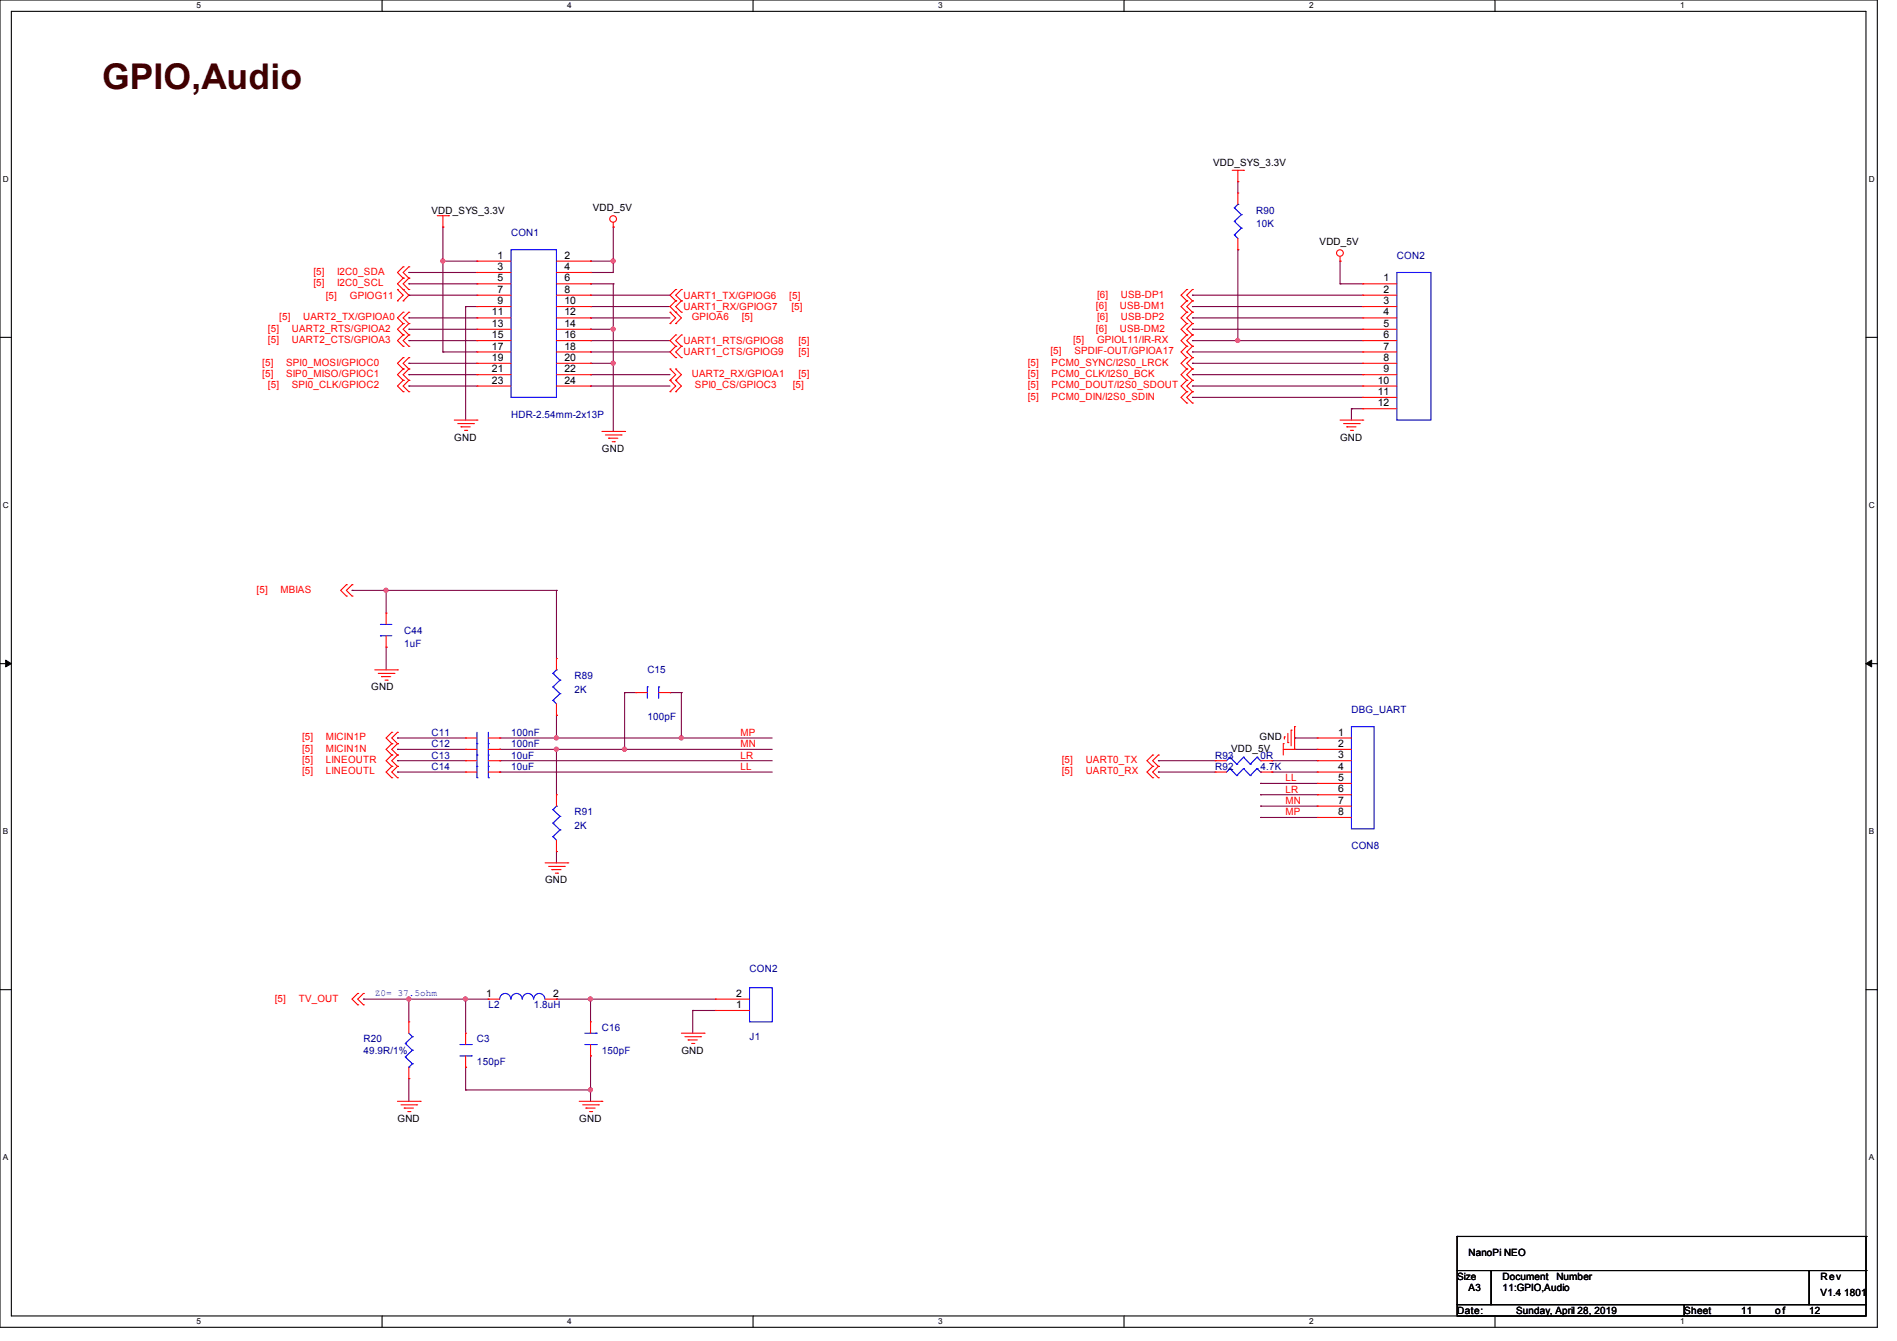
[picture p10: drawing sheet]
<svg xmlns="http://www.w3.org/2000/svg" width="297mm" height="210mm" viewBox="0 0 297 210" stroke-linecap="round" stroke-linejoin="round" font-family="sans-serif">
<path d="M0 0h293.9v207.9h-293.9zM1.8 1.8h290.3v204.3h-290.3z" fill="none" stroke="#000" stroke-width=".17"/>
<g fill="#fff">
<path d="M30.8 .2h.7v1.4h-.7z"/>
<path d="M30.8 206.2h.7v1.4h-.7z"/>
</g>
<path d="M59.8 0v1.8M59.8 206.1v1.8" fill="none" stroke="#000" stroke-width=".17"/>
<g fill="#fff">
<path d="M88.8 .2h.7v1.4h-.7z"/>
<path d="M88.8 206.2h.7v1.4h-.7z"/>
</g>
<path d="M117.9 0v1.8M117.9 206.1v1.8" fill="none" stroke="#000" stroke-width=".17"/>
<g fill="#fff">
<path d="M146.9 .2h.7v1.4h-.7z"/>
<path d="M146.9 206.2h.7v1.4h-.7z"/>
</g>
<path d="M176 0v1.8M176 206.1v1.8" fill="none" stroke="#000" stroke-width=".17"/>
<g fill="#fff">
<path d="M205 .2h.7v1.4h-.7z"/>
<path d="M205 206.2h.7v1.4h-.7z"/>
</g>
<path d="M234.1 0v1.8M234.1 206.1v1.8" fill="none" stroke="#000" stroke-width=".17"/>
<g fill="#fff">
<path d="M263.1 .2h.6v1.4h-.6z"/>
<path d="M263.1 206.2h.6v1.4h-.6z"/>
<path d="M.5 27.3h.9v1.4h-.9z"/>
<path d="M292.6 27.3h.9v1.4h-.9z"/>
<path d="M.5 78.4h.9v1.4h-.9z"/>
<path d="M292.6 78.4h.9v1.4h-.9z"/>
</g>
<path d="M0 52.8h1.8M292.1 52.8h1.8" fill="none" stroke="#000" stroke-width=".17"/>
<g fill="#fff">
<path d="M.5 129.5h.8v1.4h-.8z"/>
<path d="M292.6 129.5h.8v1.4h-.8z"/>
</g>
<path d="M0 103.9h1.8M292.1 103.9h1.8" fill="none" stroke="#000" stroke-width=".17"/>
<path d="M.9 103.4l.9 .5-.9 .5zM292.1 103.9l.9-.5v1z" fill="#000" stroke="#000" stroke-width=".16"/>
<g fill="#fff">
<path d="M.5 180.5h.8v1.4h-.8z"/>
<path d="M292.6 180.5h.8v1.4h-.8z"/>
</g>
<g fill="none" stroke="#000" stroke-width=".17">
<path d="M0 155h1.8M292.1 155h1.8M228.1 199h5.4v5.3h-5.4zM228.1 193.6h.1M228.1 193.6v5.4M228.1 193.6h64M233.5 199h49.8v5.3h-49.8zM283.3 199h8.8v5.3h-8.8zM292.1 193.6h.1M292.1 199h.1M292.1 193.6v5.4M228.1 204.3h35.6v1.8h-35.6z"/>
<path d="M263.7 204.3h28.4v1.8h-28.4z"/>
</g>
<g fill="none" stroke="#800040" stroke-width=".17">
<path d="M69.3 35.6h.1M69.3 35.6v19.5M96 35.6h.1M96 35.6v7.1h-3.5M193.8 39.1h.1M193.8 28.4h.1M193.8 28.4v1.8M193.8 39.1v14.2M64 53.3h.1M64 51.6h.1M64 49.8h.1M64 46.2h.1"/>
<path d="M64 42.7h.1M64 44.4h.1M64 58.7h.1M64 56.9h.1M64 53.3h10.7M64 51.6h10.7M64 49.8h10.7M64 46.2h10.7M64 58.7h10.7M64 42.7h10.7M64 44.4h10.7M64 56.9h10.7"/>
<path d="M69.3 40.9h.1M69.3 55.1h.1M69.3 55.1h5.4M69.3 40.9h5.4M72.9 48h.1M72.9 48h1.8M72.9 48v17.8M92.5 53.3h.1M92.5 49.8h.1M92.5 55.1h.1M92.5 58.7h.1M92.5 40.9h.1"/>
<path d="M92.5 42.7h.1M92.5 48h.1M92.5 46.2h.1M92.5 51.6h.1M92.5 44.4h.1M92.5 56.9h.1M92.5 53.3h12.4M92.5 51.6h3.5M92.5 49.8h12.4M92.5 46.2h12.4M92.5 55.1h12.4M92.5 58.7h12.4"/>
<path d="M92.5 40.9h3.5M92.5 44.4h3.5M92.5 48h12.4M92.5 56.9h3.5M96 40.9h.1M96 44.4h.1M96 56.9h.1M96 51.6h.1M96 44.4v23.2M186.7 51.6h.1M186.7 49.8h.1M186.7 46.2h.1"/>
<path d="M186.7 48h.1M186.7 53.3h.1M186.7 56.9h.1M186.7 58.7h.1M186.7 55.1h.1M186.7 53.3h26.7M186.7 51.6h26.7M186.7 49.8h26.7M186.7 46.2h26.7M186.7 55.1h26.7M186.7 58.7h26.7M186.7 48h26.7"/>
<path d="M186.7 56.9h26.7M193.8 53.3h.1M209.8 44.4h.1M209.8 40.9h.1M209.8 44.4h3.6M209.8 40.9v3.5M64 60.5h.1M64 60.5h10.7M92.5 60.5h.1M92.5 60.5h12.4M186.7 60.5h.1M186.7 62.2h.1"/>
<path d="M186.7 60.5h26.7M186.7 62.2h26.7M211.6 64h.1M211.6 64h1.8M211.6 64v1.8M55.1 92.5h.1M55.1 92.5h32M60.5 92.5h.1M60.5 92.5v3.5M87.1 92.5h.1M87.1 92.5v10.6M60.5 101.3h.1"/>
<path d="M60.5 101.3v3.6M62.2 117.3h.1M62.2 115.6h.1M62.2 119.1h.1M62.2 119.1h10.7M62.2 115.6h10.7M62.2 117.3h10.7M78.2 115.6h.1M78.2 117.3h.1M78.2 119.1h.1M78.2 119.1h42.7M78.2 115.6h42.7"/>
<path d="M78.2 117.3h42.7M87.1 112h.1M87.1 115.6h.1M87.1 117.3h.1M87.1 112v3.6M87.1 117.3v7.2M97.8 117.3h.1M97.8 108.5h.1M97.8 108.5h1.8M97.8 108.5v8.8M104.9 108.5h.1M104.9 108.5h1.8"/>
<path d="M106.7 115.6h.1M106.7 108.5h.1M106.7 108.5v7.1M181.4 119.1h.1M181.4 119.1h8.8M199.1 119.1h.1M199.1 119.1h7.1M202.7 117.3h.1M202.7 115.6h.1M202.7 115.6h3.5M202.7 117.3h3.5M62.2 120.9h.1"/>
<path d="M62.2 120.9h10.7M78.2 120.9h.1M78.2 120.9h42.7M87.1 133.3h.1M87.1 133.3v1.8M181.4 120.9h.1M181.4 120.9h8.8M197.4 122.7h.1M197.4 124.5h.1M197.4 126.2h.1M197.4 128h.1M197.4 122.7h8.8"/>
<path d="M197.4 124.5h8.8M197.4 126.2h8.8M197.4 128h8.8M199.1 120.9h.1M199.1 120.9h7.1M56.9 156.5h.1M56.9 156.5h19.6M64 156.5h.1M64 156.5v3.5M72.9 156.5h.1M72.9 156.5v5.3M87.1 156.5h.1"/>
<path d="M87.1 156.5h24.9M92.5 156.5h.1M92.5 156.5v3.5M108.5 158.2h.1M108.5 158.2v3.6M108.5 158.2h3.5M64 168.9h.1M64 168.9v3.6M72.9 167.1h.1M72.9 170.7h.1M72.9 167.1v3.6M72.9 170.7h19.6"/>
<path d="M92.5 170.7h.1M92.5 165.4h.1M92.5 165.4v7.1"/>
</g>
<g fill="#f0f" stroke="#f0f" stroke-width=".17">
<circle cx="96" cy="40.9" r=".32"/>
<circle cx="69.3" cy="40.9" r=".32"/>
<circle cx="96" cy="56.9" r=".32"/>
<circle cx="96" cy="51.5" r=".32"/>
<circle cx="193.8" cy="53.3" r=".32"/>
<circle cx="106.7" cy="115.5" r=".32"/>
<circle cx="97.8" cy="117.3" r=".32"/>
<circle cx="87.1" cy="115.5" r=".32"/>
<circle cx="87.1" cy="117.3" r=".32"/>
<circle cx="60.4" cy="92.4" r=".32"/>
<circle cx="72.9" cy="156.4" r=".32"/>
<circle cx="92.4" cy="156.4" r=".32"/>
<circle cx="92.4" cy="170.7" r=".32"/>
<circle cx="64" cy="156.4" r=".32"/>
</g>
<g fill="none" stroke="#f00" stroke-width=".17">
<path d="M68.5 33.8h1.7M69.3 35.6h.1M69.3 33.8v1.8M70.2 33.8h.1M96 35.6h.1M96 34.8v.8M192.9 26.7h1.8M193.8 28.4h.1M193.8 39.1h.1M193.8 30.2h.1M193.8 26.7v1.7M193.8 30.2v1.8"/>
<path d="M193.8 37.3v1.8M194.7 26.7h.1M62.2 47.1h.1M62.2 45.3h.1M62.2 45.3l.9 .9-.9 .9M63.1 45.3h.1M63.1 43.6h.1M63.1 41.8h.1M63.1 52.5h.1M63.1 50.7h.1M63.1 54.2h.1M63.1 48.9h.1"/>
<path d="M63.1 57.8h.1M63.1 56h.1M63.1 59.6h.1M63.1 47.1h.1M63.1 43.6l-.9 .8 1.8 1.8-.9 .9M63.1 41.8l-.9 .9 .9 .9M63.1 50.7l-.9 .9 .9 .9M63.1 52.5l-.9 .8 .9 .9M63.1 48.9l-.9 .9 .9 .9M63.1 56l-.9 .9 .9 .9M63.1 57.8l-.9 .9 .9 .9M63.1 59.6l-.9 .9 .9 .8"/>
<path d="M64 45.3h.1M64 43.6h.1M64 41.8h.1M64 52.5h.1M64 50.7h.1M64 54.2h.1M64 48.9h.1M64 57.8h.1M64 56h.1M64 59.6h.1M64 43.6l-.9 .8 .9 .9M64 41.8l-.9 .9 .9 .9"/>
<path d="M64 50.7l-.9 .9 .9 .9M64 52.5l-.9 .8 .9 .9M64 48.9l-.9 .9 .9 .9M64 56l-.9 .9 .9 .9M64 57.8l-.9 .9 .9 .9M64 59.6l-.9 .9 .9 .8M74.7 40.9h.1M74.7 42.7h.1M74.7 44.4h.1M74.7 46.2h.1M74.7 48h.1M74.7 49.8h.1"/>
<path d="M74.7 51.6h.1M74.7 53.3h.1M74.7 55.1h.1M74.7 56.9h.1M74.7 58.7h.1M74.7 40.9h5.3M74.7 42.7h5.3M74.7 44.4h5.3M74.7 46.2h5.3M74.7 48h5.3M74.7 49.8h5.3M74.7 51.6h5.3"/>
<path d="M74.7 53.3h5.3M74.7 55.1h5.3M74.7 56.9h5.3M74.7 58.7h5.3M87.1 40.9h5.4M87.1 42.7h5.4M87.1 44.4h5.4M87.1 46.2h5.4M87.1 48h5.4M87.1 49.8h5.4M87.1 51.6h5.4M87.1 53.3h5.4"/>
<path d="M87.1 55.1h5.4M87.1 56.9h5.4M87.1 58.7h5.4M92.5 40.9h.1M92.5 42.7h.1M92.5 44.4h.1M92.5 46.2h.1M92.5 48h.1M92.5 49.8h.1M92.5 51.6h.1M92.5 53.3h.1M92.5 55.1h.1"/>
<path d="M92.5 56.9h.1M92.5 58.7h.1M104.9 50.7h.1M104.9 48.9h.1M104.9 59.6h.1M104.9 57.8h.1M104.9 48.9l.9 .9-.9 .9M104.9 57.8l.9 .9-.9 .9M104.9 59.6l.9 .9-.9 .8M105.8 50.7h.1M105.8 48.9h.1M105.8 59.6h.1"/>
<path d="M105.8 57.8h.1M105.8 45.3h.1M105.8 47.1h.1M105.8 52.5h.1M105.8 54.2h.1M105.8 56h.1M105.8 47.1l-.9 .9 1.8 1.8-.9 .9M105.8 57.8l.9 .9-.9 .9M105.8 45.3l-.9 .9 .9 .9M105.8 52.5l-.9 .8 .9 .9M105.8 54.2l-.9 .9 .9 .9M105.8 59.6l.9 .9-.9 .8"/>
<path d="M106.7 47.1h.1M106.7 45.3h.1M106.7 48.9h.1M106.7 54.2h.1M106.7 52.5h.1M106.7 56h.1M106.7 45.3l-.9 .9 .9 .9M106.7 47.1l-.9 .9 .9 .9M106.7 52.5l-.9 .8 .9 .9M106.7 54.2l-.9 .9 .9 .9M185.8 54.2h.1M185.8 52.5h.1"/>
<path d="M185.8 45.3h.1M185.8 47.1h.1M185.8 48.9h.1M185.8 50.7h.1M185.8 57.8h.1M185.8 56h.1M185.8 59.6h.1M185.8 52.5l-.9 .8 .9 .9M185.8 45.3l-.9 .9 .9 .9M185.8 47.1l-.9 .9 .9 .9M185.8 50.7l-.9 .9 .9 .9M185.8 48.9l-.9 .9 .9 .9"/>
<path d="M185.8 56l-.9 .9 .9 .9M185.8 57.8l-.9 .9 .9 .9M185.8 59.6l-.9 .9 .9 .8M185.8 54.2l-.9 .9 .9 .9M186.7 54.2h.1M186.7 52.5h.1M186.7 45.3h.1M186.7 47.1h.1M186.7 48.9h.1M186.7 50.7h.1M186.7 57.8h.1M186.7 56h.1"/>
<path d="M186.7 59.6h.1M186.7 52.5l-.9 .8 .9 .9M186.7 45.3l-.9 .9 .9 .9M186.7 47.1l-.9 .9 .9 .9M186.7 50.7l-.9 .9 .9 .9M186.7 48.9l-.9 .9 .9 .9M186.7 56l-.9 .9 .9 .9M186.7 57.8l-.9 .9 .9 .9M186.7 59.6l-.9 .9 .9 .8M186.7 54.2l-.9 .9 .9 .9M209.8 40.9h.1M209.8 40.2v.7"/>
<path d="M213.4 44.4h.1M213.4 46.2h.1M213.4 48h.1M213.4 49.8h.1M213.4 51.6h.1M213.4 53.3h.1M213.4 55.1h.1M213.4 56.9h.1M213.4 58.7h.1M213.4 44.4h5.3M213.4 46.2h5.3M213.4 48h5.3"/>
<path d="M213.4 49.8h5.3M213.4 51.6h5.3M213.4 53.3h5.3M213.4 55.1h5.3M213.4 56.9h5.3M213.4 58.7h5.3M63.1 61.3h.1M64 61.3h.1M71.1 65.8h3.6M71.7 66.3h2.4M72.2 66.8h.1M72.2 66.8h1.4"/>
<path d="M72.7 67.4h.4M73.1 67.4h.1M74.1 66.3h.1M74.7 65.8h.1M74.7 60.5h.1M74.7 60.5h5.3M87.1 60.5h5.4M92.5 60.5h.1M94.2 67.6h3.6M94.8 68.1h2.4M95.3 68.6h.1M95.3 68.6h1.4"/>
<path d="M95.8 69.2h.4M96.2 69.2h.1M97.2 68.1h.1M97.8 67.6h.1M104.9 61.3h.1M105.8 61.3h.1M185.8 61.3h.1M185.8 63.1h.1M185.8 61.3l-.9 .9 .9 .9M186.7 61.3h.1M186.7 63.1h.1M186.7 61.3l-.9 .9 .9 .9"/>
<path d="M209.8 65.8h3.6M210.4 66.3h2.4M210.9 66.8h.1M210.9 66.8h1.4M211.4 67.4h.4M211.8 67.4h.1M212.8 66.3h.1M213.4 65.8h.1M213.4 60.5h.1M213.4 62.2h.1M213.4 64h.1M213.4 60.5h5.3"/>
<path d="M213.4 62.2h5.3M213.4 64h5.3M54.2 93.3h.1M54.2 91.6h.1M54.2 91.6l-.9 .9 .9 .8M55.1 93.3h.1M55.1 91.6h.1M55.1 91.6l-.9 .9 .9 .8M60.5 96h.1M60.5 96v1.8M60.5 99.6v1.7M58.7 104.9h3.5"/>
<path d="M59.2 105.5h2.5M59.7 106h.1M59.7 106h1.5M60.3 106.5h.3M60.5 101.3h.1M60.6 106.5h.1M61.3 116.5h.1M61.3 114.7h.1M61.3 118.2h.1M61.3 114.7l-.8 .9 .8 .9M61.3 116.5l-.8 .8 .8 .9M61.3 118.2l-.8 .9 .8 .9"/>
<path d="M61.7 105.5h.1M62.2 104.9h.1M62.2 116.5h.1M62.2 114.7h.1M62.2 118.2h.1M62.2 114.7l-.9 .9 .9 .9M62.2 116.5l-.9 .8 .9 .9M62.2 118.2l-.9 .9 .9 .9M72.9 119.1h.1M72.9 115.6h.1M72.9 117.3h.1M72.9 117.3h1.8"/>
<path d="M72.9 119.1h1.8M72.9 115.6h1.8M76.5 117.3h1.7M76.5 119.1h1.7M76.5 115.6h1.7M78.2 119.1h.1M78.2 115.6h.1M78.2 117.3h.1M87.1 112h.1M87.1 103.1h.1M87.1 103.1v1.8M87.1 110.2v1.8"/>
<path d="M99.6 108.5h.1M99.6 108.5h1.7M103.1 108.5h1.8M104.9 108.5h.1M180.5 118.2h.1M180.5 118.2l-.9 .9 .9 .9M181.4 118.2h.1M181.4 118.2l-.9 .9 .9 .9M190.2 119.1h.1M190.2 119.1h1.8M197.4 119.1h1.7M199.1 119.1h.1"/>
<path d="M200.9 116.5h.1M200.9 117.3h1.8M200.9 116.5v1.7M201.1 115.4h.1M201.1 115.4v.3M201.6 116.3h.1M201.6 114.9v1.4M202.1 114.3h.1M202.1 114.3v2.5M202.7 117.3h.1M202.7 113.8h.1M202.7 113.8v3.5"/>
<path d="M206.2 115.6h.1M206.2 117.3h.1M206.2 119.1h.1M206.2 117.3h5.4M206.2 119.1h5.4M206.2 115.6h5.4M61.3 121.8h.1M61.3 120h.1M61.3 120l-.8 .9 .8 .9M62.2 121.8h.1M62.2 120h.1M62.2 120l-.9 .9 .9 .9"/>
<path d="M72.9 120.9h.1M72.9 120.9h1.8M76.5 120.9h1.7M78.2 120.9h.1M85.3 135.1h3.6M85.9 135.7h2.4M86.4 136.2h.1M86.4 136.2h1.4M87 136.7h.3M87.1 133.3h.1M87.1 124.5h.1M87.1 124.5v1.7"/>
<path d="M87.1 131.6v1.7M87.3 136.7h.1M88.3 135.7h.1M88.9 135.1h.1M180.5 121.8h.1M180.5 120h.1M180.5 120l-.9 .9 .9 .9M181.4 121.8h.1M181.4 120h.1M181.4 120l-.9 .9 .9 .9M190.2 120.9h.1M190.2 120.9h1.8"/>
<path d="M197.4 120.9h1.7M199.1 120.9h.1M206.2 120.9h.1M206.2 122.7h.1M206.2 124.5h.1M206.2 126.2h.1M206.2 128h.1M206.2 120.9h5.4M206.2 122.7h5.4M206.2 124.5h5.4M206.2 126.2h5.4M206.2 128h5.4"/>
<path d="M56 157.4h.1M56 155.6h.1M56 155.6l-.9 .9 .9 .9M56.9 157.4h.1M56.9 155.6h.1M56.9 155.6l-.9 .9 .9 .9M76.5 156.5h.1M76.5 156.5h1.7M85.3 156.5h1.8M87.1 156.5h.1M112 158.2h.1M112 156.5h.1"/>
<path d="M112 158.2h5.3M112 156.5h5.3M62.2 172.5h3.6M62.8 173h2.4M63.3 173.5h.1M63.3 173.5h1.4M63.8 174.1h.4M64 160h.1M64 168.9h.1M64 160v1.8M64 167.1v1.8M64.2 174.1h.1"/>
<path d="M65.2 173h.1M65.8 172.5h.1M72.9 167.1h.1M72.9 161.8h.1M72.9 161.8v1.8M72.9 165.4v1.7M90.7 172.5h3.5M91.2 173h2.5M91.7 173.5h.1M91.7 173.5h1.5M92.3 174.1h.3M92.5 165.4h.1"/>
<path d="M92.5 160h.1M92.5 160v1.8M92.5 163.6v1.8M92.6 174.1h.1M93.7 173h.1M94.2 172.5h.1M106.7 161.8h3.5M107.2 162.3h2.5M107.7 162.9h.1M107.7 162.9h1.5M108.3 163.4h.3M108.6 163.4h.1"/>
<path d="M109.7 162.3h.1M110.2 161.8h.1"/>
<circle cx="96" cy="34.3" r=".52"/>
<circle cx="209.8" cy="39.6" r=".52"/>
</g>
<g fill="none" stroke="#00f" stroke-width=".17">
<path d="M80 39.1h7.1v23.1h-7.1zM193.3 36.8h.1M193.3 34.7h.1M193.3 32.6h.1M193.3 36.8l.5 .5M193.3 34.7l1.1 1M193.3 32.6l1.1 1M193.8 32h.1M193.8 32l-.5 .6M194.4 35.7h.1M194.4 33.6h.1M194.4 35.7l-1.1 1.1"/>
<path d="M194.4 33.6l-1.1 1.1M218.7 42.7h5.3v23.1h-5.3zM59.6 97.8h.1M59.6 99.6h.1M59.6 97.8h1.7M59.6 99.6h1.7M74.7 116.5h.1M74.7 118.2h.1M74.7 114.7v7.1M76.5 116.5h.1M76.5 118.2h.1M76.5 114.7v7.1"/>
<path d="M86.6 109.7h.1M86.6 107.6h.1M86.6 105.5h.1M86.6 109.7l.5 .5M86.6 107.6l1.1 1M86.6 105.5l1.1 1M87.1 104.9h.1M87.1 104.9l-.5 .6M87.7 108.6h.1M87.7 106.5h.1M87.7 108.6l-1.1 1.1M87.7 106.5l-1.1 1.1"/>
<path d="M101.3 107.6h.1M101.3 107.6v1.7M103.1 107.6h.1M103.1 107.6v1.7M192.6 118.6h.1M192.6 118.6l-.6 .5M192.6 118.6l1 1.1M193.6 119.7h.1M194.7 118.6h.1M194.7 118.6l-1.1 1.1M194.7 118.6l1 1.1M195.7 119.7h.1"/>
<path d="M196.8 118.6h.1M196.8 118.6l-1.1 1.1M196.8 118.6l.6 .5M197.4 119.1h.1M211.6 113.8h3.5v16h-3.5zM74.7 120h.1M74.7 121.8h.1M76.5 120h.1M76.5 121.8h.1M86.6 131h.1M86.6 128.9h.1M86.6 126.8h.1"/>
<path d="M86.6 131l.5 .6M86.6 128.9l1.1 1.1M86.6 126.8l1.1 1M87.1 126.2h.1M87.1 126.2l-.5 .6M87.7 130h.1M87.7 127.8h.1M87.7 130l-1.1 1M87.7 127.8l-1.1 1.1M192.6 120.4h.1M192.6 120.4l-.6 .5M192.6 120.4l1 1.1"/>
<path d="M193.6 121.5h.1M194.7 120.4h.1M194.7 120.4l-1.1 1.1M194.7 120.4l1 1.1M195.7 121.5h.1M196.8 120.4h.1M196.8 120.4l-1.1 1.1M196.8 120.4l.6 .5M197.4 120.9h.1M78.2 156.5a.87 .87 0 0 1 .9-.9 .87 .87 0 0 1 .9 .9M80 156.5a.87 .87 0 0 1 .9-.9 .87 .87 0 0 1 .8 .9M81.8 156.5a.87 .87 0 0 1 .9-.9 .87 .87 0 0 1 .8 .9"/>
<path d="M83.6 156.5a.87 .87 0 0 1 .8-.9 .87 .87 0 0 1 .9 .9M117.3 154.7h3.6v5.3h-3.6zM63.5 163.4h.1M63.5 165.5h.1M63.5 163.4l1.1 1.1M63.5 165.5l1.1 1.1M64 167.1h.1M64 161.8l.6 .5M64.6 162.3h.1M64.6 164.5h.1M64.6 166.6h.1M64.6 162.3l-1.1 1.1"/>
<path d="M64.6 164.5l-1.1 1M64.6 166.6l-.6 .5M72 163.6h1.8M72 165.4h1.8M73.8 165.4h.1M73.8 163.6h.1M91.6 163.6h1.7M91.6 161.8h1.7M93.3 163.6h.1M93.3 161.8h.1"/>
</g>
<text font-size="5.5" fill="#400000" x="16" y="14">GPIO,Audio</text>
<g font-size="1.6">
<text x="189.9" y="26">VDD_SYS_3.3V</text>
<text x="67.6" y="33.4">VDD_SYS_3.3V</text>
<text x="92.8" y="33.1">VDD_5V</text>
<text x="77.9" y="40.5">1</text>
<text x="88.4" y="40.5">2</text>
<text x="206.6" y="38.4">VDD_5V</text>
<text x="77.9" y="42.3">3</text>
<text x="77.9" y="44.1">5</text>
<text x="77.9" y="45.8">7</text>
<text x="77.9" y="47.6">9</text>
<text x="88.4" y="42.3">4</text>
<text x="88.4" y="44.1">6</text>
<text x="88.4" y="45.8">8</text>
<text x="88.4" y="47.6">10</text>
<text x="216.6" y="44.1">1</text>
<text x="216.6" y="45.8">2</text>
<text x="216.6" y="47.6">3</text>
<text x="77" y="49.4">11</text>
<text x="77" y="51.2">13</text>
<text x="77" y="53">15</text>
<text x="88.4" y="49.4">12</text>
<text x="88.4" y="51.2">14</text>
<text x="88.4" y="53">16</text>
<text x="216.6" y="49.4">4</text>
<text x="216.6" y="51.2">5</text>
<text x="216.6" y="53">6</text>
<text x="77" y="54.7">17</text>
<text x="77" y="56.5">19</text>
<text x="77" y="58.3">21</text>
<text x="88.4" y="54.7">18</text>
<text x="88.4" y="56.5">20</text>
<text x="88.4" y="58.3">22</text>
<text x="216.6" y="54.7">7</text>
<text x="216.6" y="56.5">8</text>
<text x="216.6" y="58.3">9</text>
<text x="77" y="60.1">23</text>
<text x="88.4" y="60.1">24</text>
<text x="215.7" y="60.1">10</text>
<text x="215.7" y="61.8">11</text>
<text x="215.7" y="63.6">12</text>
<text x="71.1" y="69">GND</text>
<text x="94.2" y="70.8">GND</text>
<text x="209.8" y="69">GND</text>
<text x="58.1" y="108.1">GND</text>
<text x="192.8" y="117.7">VDD_5V</text>
<text x="197.2" y="116">GND</text>
<text x="209.5" y="115.2">1</text>
<text x="209.5" y="117">2</text>
<text x="209.5" y="118.7">3</text>
<text x="209.5" y="120.5">4</text>
<text x="209.5" y="122.3">5</text>
<text x="209.5" y="124.1">6</text>
<text x="209.5" y="125.9">7</text>
<text x="209.5" y="127.6">8</text>
<text x="85.3" y="138.3">GND</text>
<text x="76.1" y="156.1">1</text>
<text x="86.6" y="156.1">2</text>
<text x="115.2" y="157.9">1</text>
<text x="115.2" y="156.1">2</text>
<text x="106.7" y="165">GND</text>
<text x="62.2" y="175.7">GND</text>
<text x="90.7" y="175.7">GND</text>
<text x="229.9" y="196.7">NanoPi NEO</text>
<text x="228.1" y="200.4">Size</text>
<text x="229.9" y="202.2">A3</text>
<text x="235.2" y="200.4">Document</text>
<text x="235.3" y="202.2">11:GPIO,Audio</text>
<text x="243.7" y="200.4">Number</text>
<text x="285" y="200.4">Rev</text>
<text x="285" y="202.9">V1.4 1801</text>
<text x="228.1" y="205.7">Date:</text>
<text x="237.4" y="205.7">Sunday, April 28, 2019</text>
<text x="263.7" y="205.7">Sheet</text>
<text x="272.6" y="205.7">11</text>
<text x="277.9" y="205.7">o f</text>
<text x="283.3" y="205.7">12</text>
</g>
<g font-size="1.6" fill="#000080">
<text x="196.7" y="33.4">R90</text>
<text x="196.7" y="35.6">10K</text>
<text x="80" y="37">CON1</text>
<text x="218.7" y="40.6">CON2</text>
<text x="80" y="65.4">HDR-2.54mm-2x13P</text>
<text x="63.3" y="99.2">C44</text>
<text x="63.3" y="101.3">1uF</text>
<text x="90" y="106.3">R89</text>
<text x="101.4" y="105.5">C15</text>
<text x="90" y="108.5">2K</text>
<text x="101.4" y="112.7">100pF</text>
<text x="211.6" y="111.7">DBG_UART</text>
<text x="67.6" y="118.8">C13</text>
<text x="67.6" y="115.2">C11</text>
<text x="67.6" y="117">C12</text>
<text x="80" y="118.8">10uF</text>
<text x="80" y="115.2">100nF</text>
<text x="80" y="117">100nF</text>
<text x="190.3" y="118.8">R93</text>
<text x="197.4" y="118.8">0R</text>
<text x="67.6" y="120.6">C14</text>
<text x="80" y="120.6">10uF</text>
<text x="190.3" y="120.6">R92</text>
<text x="197.4" y="120.6">4.7K</text>
<text x="90" y="127.7">R91</text>
<text x="90" y="129.8">2K</text>
<text x="211.6" y="133">CON8</text>
<text x="117.4" y="152.2">CON2</text>
<text x="76.5" y="157.9">L2</text>
<text x="83.6" y="157.9">1.8uH</text>
<text x="94.2" y="161.5">C16</text>
<text x="56.9" y="163.2">R20</text>
<text x="56.9" y="165">49.9R/1%</text>
<text x="74.7" y="163.2">C3</text>
<text x="74.7" y="166.8">150pF</text>
<text x="94.2" y="165">150pF</text>
<text x="117.4" y="162.9">J1</text>
</g>
<g font-size="1.6" fill="#f00">
<text x="49.1" y="44.8">[5]</text>
<text x="49.1" y="43.1">[5]</text>
<text x="51" y="46.8">[5]</text>
<text x="52.8" y="44.8">I2C0_SCL</text>
<text x="52.8" y="43.1">I2C0_SDA</text>
<text x="54.8" y="46.8">GPIOG11</text>
<text x="107" y="46.8">UART1_TX/GPIOG6</text>
<text x="123.6" y="46.8">[5]</text>
<text x="171.8" y="46.6">[6]</text>
<text x="175.5" y="46.6">USB-DP1</text>
<text x="42" y="51.9">[5]</text>
<text x="42" y="53.7">[5]</text>
<text x="43.7" y="50.2">[5]</text>
<text x="45.7" y="51.9">UART2_RTS/GPIOA2</text>
<text x="45.7" y="53.7">UART2_CTS/GPIOA3</text>
<text x="47.5" y="50.2">UART2_TX/GPIOA0</text>
<text x="107" y="48.6">UART1_RX/GPIOG7</text>
<text x="107" y="53.9">UART1_RTS/GPIOG8</text>
<text x="108.3" y="50.2">GPIOA6</text>
<text x="116.1" y="50.2">[5]</text>
<text x="123.9" y="48.6">[5]</text>
<text x="125" y="53.9">[5]</text>
<text x="168" y="53.7">[5]</text>
<text x="171.6" y="48.4">[6]</text>
<text x="171.6" y="51.9">[6]</text>
<text x="171.8" y="53.7">GPIOL11/IR-RX</text>
<text x="171.8" y="50.2">[6]</text>
<text x="175.3" y="48.4">USB-DM1</text>
<text x="175.3" y="51.9">USB-DM2</text>
<text x="175.5" y="50.2">USB-DP2</text>
<text x="41.1" y="57.3">[5]</text>
<text x="41.1" y="59.1">[5]</text>
<text x="44.8" y="57.3">SPI0_MOSI/GPIOC0</text>
<text x="44.8" y="59.1">SIP0_MISO/GPIOC1</text>
<text x="107" y="55.7">UART1_CTS/GPIOG9</text>
<text x="108.3" y="59.1">UART2_RX/GPIOA1</text>
<text x="125" y="59.1">[5]</text>
<text x="125" y="55.7">[5]</text>
<text x="160.9" y="57.3">[5]</text>
<text x="160.9" y="59.1">[5]</text>
<text x="164.5" y="55.5">[5]</text>
<text x="164.6" y="57.3">PCM0_SYNC/I2S0_LRCK</text>
<text x="164.6" y="59.1">PCM0_CLK/I2S0_BCK</text>
<text x="168.2" y="55.5">SPDIF-OUT/GPIOA17</text>
<text x="42" y="60.8">[5]</text>
<text x="45.7" y="60.8">SPI0_CLK/GPIOC2</text>
<text x="108.8" y="60.8">SPI0_CS/GPIOC3</text>
<text x="124.1" y="60.8">[5]</text>
<text x="160.9" y="60.8">[5]</text>
<text x="160.9" y="62.6">[5]</text>
<text x="164.6" y="60.8">PCM0_DOUT/I2S0_SDOUT</text>
<text x="164.6" y="62.6">PCM0_DIN/I2S0_SDIN</text>
<text x="40.2" y="92.8">[5]</text>
<text x="43.9" y="92.8">MBIAS</text>
<text x="47.3" y="116">[5]</text>
<text x="47.3" y="117.7">[5]</text>
<text x="47.3" y="119.5">[5]</text>
<text x="51" y="116">MICIN1P</text>
<text x="51" y="117.7">MICIN1N</text>
<text x="51" y="119.5">LINEOUTR</text>
<text x="115.9" y="115.2">MP</text>
<text x="115.9" y="117">MN</text>
<text x="115.9" y="118.8">LR</text>
<text x="166.3" y="119.5">[5]</text>
<text x="170" y="119.5">UART0_TX</text>
<text x="47.3" y="121.3">[5]</text>
<text x="51" y="121.3">LINEOUTL</text>
<text x="115.9" y="120.6">LL</text>
<text x="166.3" y="121.3">[5]</text>
<text x="170" y="121.3">UART0_RX</text>
<text x="201.3" y="122.3">LL</text>
<text x="201.3" y="124.1">LR</text>
<text x="201.3" y="125.9">MN</text>
<text x="201.3" y="127.7">MP</text>
<text x="43" y="156.8">[5]</text>
<text x="46.8" y="156.8">TV_OUT</text>
</g>
<text font-size="1.5" fill="#00f" x="58.7" y="155.9">Z0= 37.5ohm</text>
<g font-size="1.3">
<text x="30.8" y="1.3">5</text>
<text x="88.8" y="1.3">4</text>
<text x="146.9" y="1.3">3</text>
<text x="205" y="1.3">2</text>
<text x="263.1" y="1.3">1</text>
<text x=".5" y="28.4">D</text>
<text x="292.6" y="28.4">D</text>
<text x=".5" y="79.5">C</text>
<text x="292.6" y="79.5">C</text>
<text x=".5" y="130.6">B</text>
<text x="292.6" y="130.6">B</text>
<text x=".5" y="181.7">A</text>
<text x="292.6" y="181.7">A</text>
<text x="30.8" y="207.4">5</text>
<text x="88.8" y="207.4">4</text>
<text x="146.9" y="207.4">3</text>
<text x="205" y="207.4">2</text>
<text x="263.1" y="207.4">1</text>
</g>
</svg>
